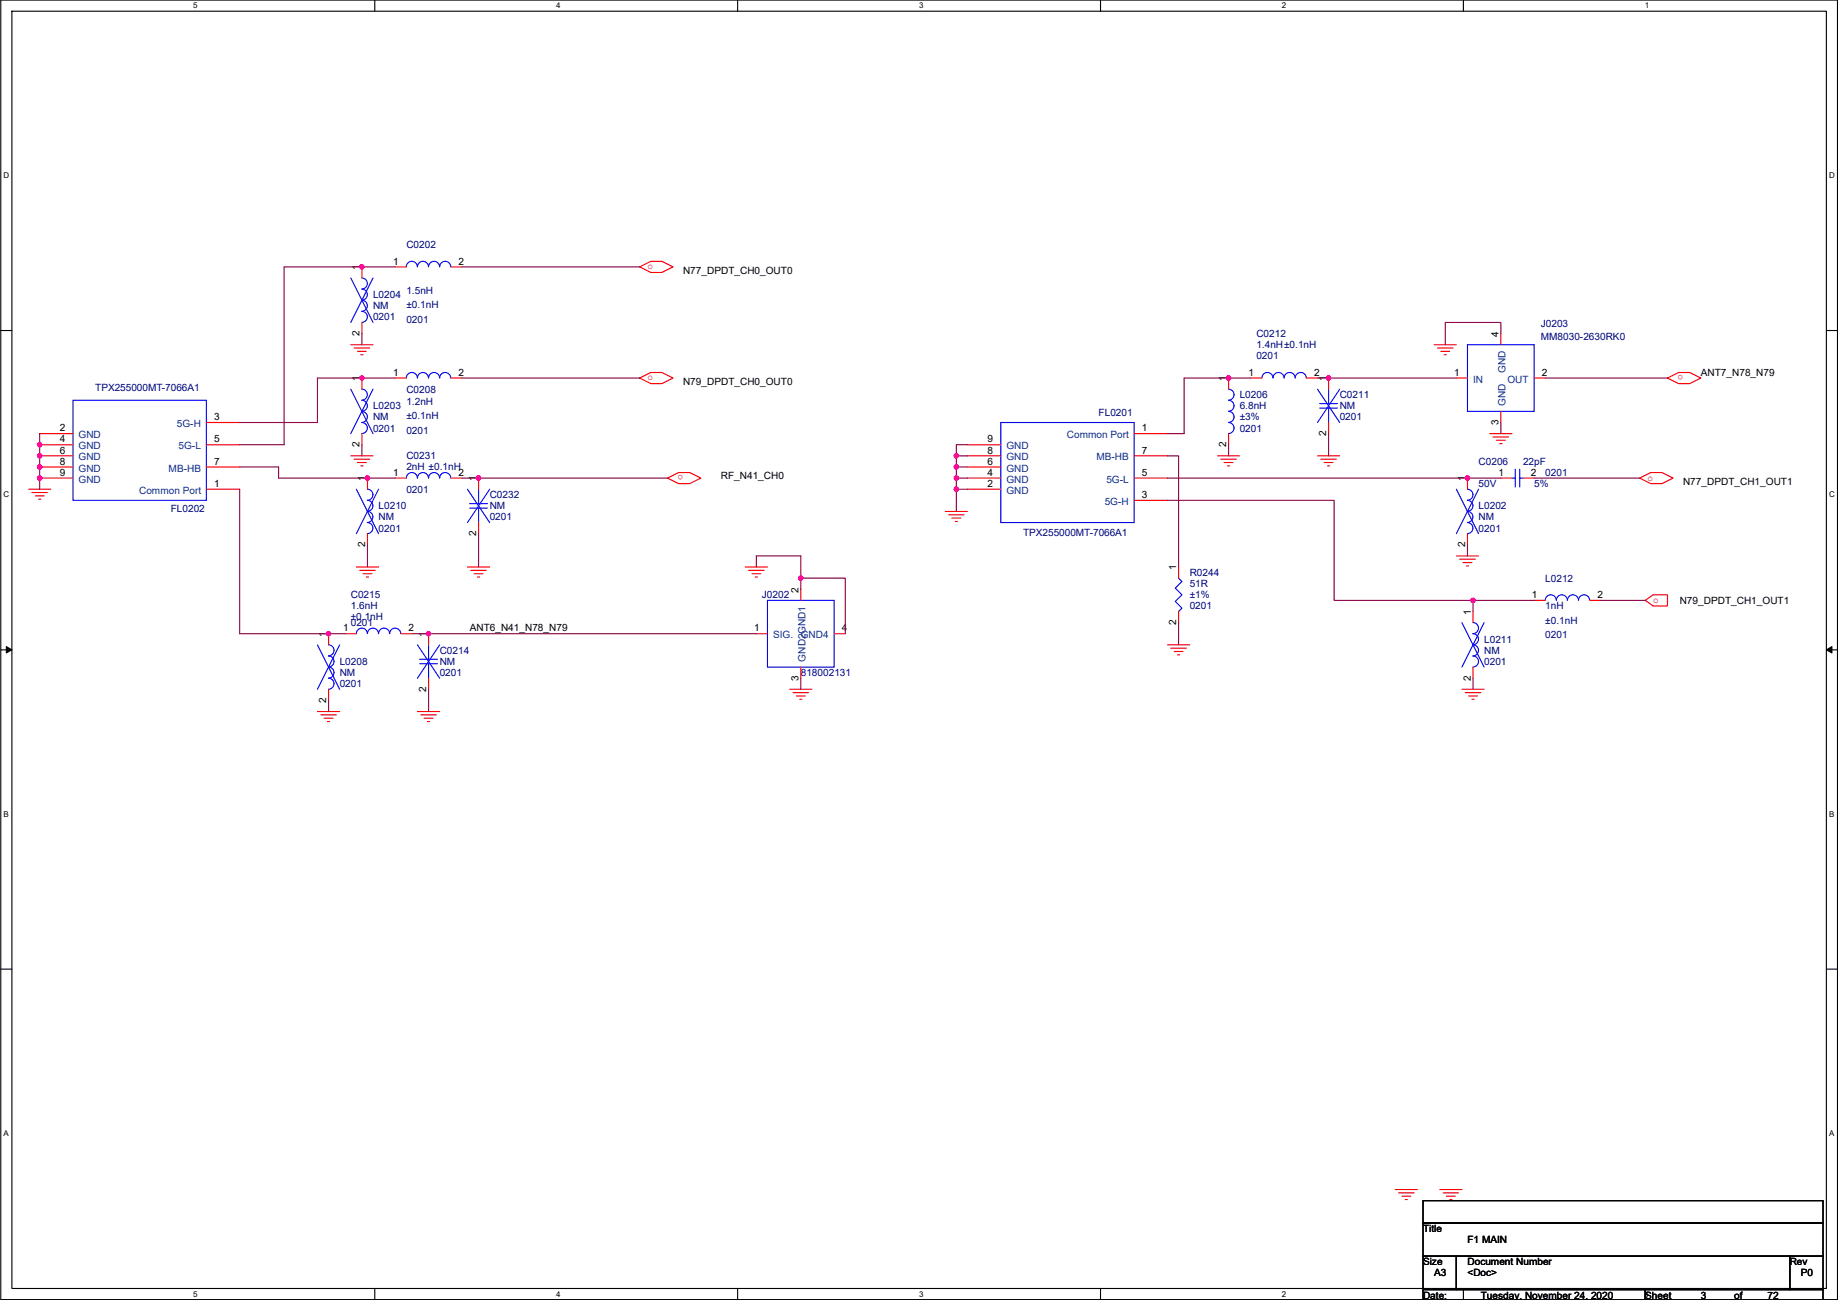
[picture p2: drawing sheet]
<svg xmlns="http://www.w3.org/2000/svg" width="420mm" height="297mm" viewBox="0 0 420 297" stroke-linecap="round" stroke-linejoin="round" font-family="sans-serif">
<path d="M.2 0h419.8v296.9h-419.8zM2.7 2.6h414.8v291.8h-414.8z" fill="none" stroke="#000" stroke-width=".25"/>
<g fill="#fff">
<path d="M44.2 .3h1v2h-1z"/>
<path d="M44.2 294.7h1v2h-1z"/>
</g>
<path d="M85.7 0v2.6M85.7 294.4v2.5" fill="none" stroke="#000" stroke-width=".25"/>
<g fill="#fff">
<path d="M127.1 .3h1v2h-1z"/>
<path d="M127.1 294.7h1v2h-1z"/>
</g>
<path d="M168.6 0v2.6M168.6 294.4v2.5" fill="none" stroke="#000" stroke-width=".25"/>
<g fill="#fff">
<path d="M210.1 .3h1v2h-1z"/>
<path d="M210.1 294.7h1v2h-1z"/>
</g>
<path d="M251.6 0v2.6M251.6 294.4v2.5" fill="none" stroke="#000" stroke-width=".25"/>
<g fill="#fff">
<path d="M293 .3h1v2h-1z"/>
<path d="M293 294.7h1v2h-1z"/>
</g>
<path d="M334.5 0v2.6M334.5 294.4v2.5" fill="none" stroke="#000" stroke-width=".25"/>
<g fill="#fff">
<path d="M376 .3h1v2h-1z"/>
<path d="M376 294.7h1v2h-1z"/>
<path d="M.8 39h1.3v2.1h-1.3z"/>
<path d="M418.1 39h1.3v2.1h-1.3z"/>
<path d="M.8 112h1.3v2h-1.3z"/>
<path d="M418.1 112h1.3v2h-1.3z"/>
</g>
<path d="M.2 75.5h2.5M417.5 75.5h2.5" fill="none" stroke="#000" stroke-width=".25"/>
<g fill="#fff">
<path d="M.8 185h1.2v2h-1.2z"/>
<path d="M418.1 185h1.2v2h-1.2z"/>
</g>
<path d="M.2 148.5h2.5M417.5 148.5h2.5" fill="none" stroke="#000" stroke-width=".25"/>
<path d="M1.4 147.7l1.3 .8-1.3 .7zM417.5 148.5l1.3-.8v1.5z" fill="#000" stroke="#000" stroke-width=".23"/>
<g fill="#fff">
<path d="M.8 257.9h1.2v2h-1.2z"/>
<path d="M418.1 257.9h1.2v2h-1.2z"/>
</g>
<path d="M.2 221.4h2.5M417.5 221.4h2.5M325.3 274.3h91.4v5.1h-91.4zM325.3 279.4h91.4v7.6h-91.4zM325.3 287h7.6v7.7h-7.6zM325.3 297v-2.3h50.8v2.3v-2.3h40.6v2.3M332.9 287h76.2v7.7h-76.2zM409.1 287h7.6v7.7h-7.6z" fill="none" stroke="#000" stroke-width=".25"/>
<g fill="none" stroke="#f00" stroke-width=".25">
<path d="M80.2 78.8h5.1M81 79.5h3.5M82.7 61v2.5M82.7 73.7v2.5M90.3 61h2.6M103 61h2.6M146.2 61l2.6-1.3h2.5l2.5 1.3-2.5 1.3h-2.5zM327.8 78.8h5.1M328.6 79.5h3.6M343.1 76.2v2.6M9.1 99.1h7.6M47.2 96.5h7.6"/>
<path d="M81.7 80.3h2M82.5 81h.5M82.7 86.4v2.5M82.7 99.1v2.5M90.3 86.4h2.6M103 86.4h2.6M146.2 86.4l2.6-1.3h2.5l2.5 1.3-2.5 1.3h-2.5zM259.3 99.1h7.6M280.8 86.4v2.5M280.8 99.1v2.5M285.9 86.4h2.6M298.6 86.4h2.6"/>
<path d="M303.7 86.4v2.5M303.7 96.5v2.6M329.4 80.3h2M330.1 81h.5M332.9 86.4h2.6M340.5 99.1h5.1M341.3 99.8h3.6M343.1 94v2.5M350.7 86.4h2.5M381.2 86.4l2.5-1.3h2.6l2.5 1.3-2.5 1.3h-2.6zM6.5 111.8h5.1M7.3 112.5h3.5"/>
<path d="M8.1 113.3h2M8.8 114.1h.5M9.1 101.6h7.6M9.1 104.2h7.6M9.1 106.7h7.6M9.1 109.2h7.6M47.2 106.7h7.6M47.2 111.8h7.6M47.2 101.6h7.6M80.2 104.2h5.1M81 104.9h3.5M81.7 105.7h2"/>
<path d="M82.5 106.4h.5M84 109.2v2.6M90.3 109.2h2.6M103 109.2h2.6M109.4 109.2v2.6M109.4 119.4v2.5M152.6 109.2l2.5-1.2h2.6l2.5 1.2-2.5 1.3h-2.6zM216.1 116.9h5.1M216.8 117.6h3.6M217.6 118.4h2M218.4 119.1h.5M221.2 111.8h7.6"/>
<path d="M221.2 109.2h7.6M221.2 106.7h7.6M221.2 104.2h7.6M221.2 101.6h7.6M259.3 104.2h7.6M259.3 109.2h7.6M259.3 114.3h7.6M278.3 104.2h5.1M279.1 104.9h3.5M279.8 105.7h2.1M280.6 106.4h.5M301.2 104.2h5"/>
<path d="M301.9 104.9h3.6M302.7 105.7h2M303.5 106.4h.5M335.5 109.2v2.6M342.1 100.6h2M342.8 101.4h.5M343.1 109.2h2.5M348.2 109.2h2.5M374.8 109.2l2.6-1.2h2.5l2.5 1.2-2.5 1.3h-2.5zM81.5 129.6h5M82.2 130.3h3.6M83 131.1h2"/>
<path d="M83.7 131.8h.6M84 121.9v2.6M106.9 129.6h5M107.6 130.3h3.6M108.4 131.1h2M109.1 131.8h.6M170.4 129.6h5M171.1 130.3h3.6M171.9 131.1h2M172.6 131.8h.6M183.1 134.6v2.6M269.4 129.6v2.5"/>
<path d="M269.4 139.7v2.6M332.9 127h5.1M333.7 127.8h3.5M334.4 128.5h2.1M335.2 129.3h.5M335.5 121.9v2.6M336.7 139.7v2.6M350.7 137.2h2.5M363.4 137.2h2.5M376.1 137.2l1.8-1.3h3.3v2.6h-3.3zM75.1 144.8v2.5M75.1 157.5v2.5"/>
<path d="M78.9 144.8h2.6M91.6 144.8h2.6M98 144.8v2.5M98 155v2.5M172.9 144.8h2.5M180.5 157.5h5.1M181.3 158.3h3.5M182 159h2.1M182.8 159.8h.5M183.1 152.4v2.6M190.7 144.8h2.5M266.9 147.3h5.1"/>
<path d="M267.6 148.1h3.6M268.4 148.9h2M269.2 149.6h.5M334.2 157.5h5.1M335 158.3h3.5M335.7 159h2M336.5 159.8h.5M336.7 152.4v2.6M72.6 162.6h5M73.3 163.3h3.6M74.1 164.1h2M74.9 164.9h.5"/>
<path d="M95.4 162.6h5.1M96.2 163.3h3.5M97 164.1h2M97.7 164.9h.5M318.9 271.8h5.1M319.7 272.6h3.6M320.5 273.3h2M321.2 274.1h.5M329.1 271.8h5.1M329.9 272.6h3.5M330.6 273.3h2.1M331.4 274.1h.5"/>
</g>
<g fill="none" stroke="#00f" stroke-width=".25">
<path d="M80.2 63.5l5.1 10.2M82.7 63.5a1.26 1.26 0 0 1 1.3 1.3 1.26 1.26 0 0 1-1.3 1.2 1.27 1.27 0 0 1 1.3 1.3 1.27 1.27 0 0 1-1.3 1.3 1.27 1.27 0 0 1 1.3 1.3 1.27 1.27 0 0 1-1.3 1.2M82.7 71.1a1.26 1.26 0 0 1 1.3 1.3 1.26 1.26 0 0 1-1.3 1.3M85.3 63.5l-5.1 10.2M95.4 61a1.26 1.26 0 0 0-1.3-1.3 1.26 1.26 0 0 0-1.2 1.3M100.5 61a1.27 1.27 0 0 0-1.3-1.3 1.27 1.27 0 0 0-1.3 1.3 1.26 1.26 0 0 0-1.2-1.3 1.26 1.26 0 0 0-1.3 1.3M103 61a1.26 1.26 0 0 0-1.2-1.3 1.26 1.26 0 0 0-1.3 1.3M335.5 78.8h15.2v15.2h-15.2zM16.7 91.5h30.5v22.8h-30.5zM80.2 88.9l5.1 10.2M82.7 88.9a1.26 1.26 0 0 1 1.3 1.3 1.26 1.26 0 0 1-1.3 1.2 1.27 1.27 0 0 1 1.3 1.3 1.27 1.27 0 0 1-1.3 1.3M82.7 94a1.26 1.26 0 0 1 1.3 1.3 1.26 1.26 0 0 1-1.3 1.2 1.27 1.27 0 0 1 1.3 1.3 1.27 1.27 0 0 1-1.3 1.3"/>
<path d="M85.3 88.9l-5.1 10.2M95.4 86.4a1.26 1.26 0 0 0-1.3-1.3 1.26 1.26 0 0 0-1.2 1.3M100.5 86.4a1.27 1.27 0 0 0-1.3-1.3 1.27 1.27 0 0 0-1.3 1.3 1.26 1.26 0 0 0-1.2-1.3 1.26 1.26 0 0 0-1.3 1.3M103 86.4a1.26 1.26 0 0 0-1.2-1.3 1.26 1.26 0 0 0-1.3 1.3M228.8 96.5h30.5v22.9h-30.5zM280.8 88.9a1.26 1.26 0 0 1 1.3 1.3 1.26 1.26 0 0 1-1.3 1.2 1.27 1.27 0 0 1 1.3 1.3 1.27 1.27 0 0 1-1.3 1.3M280.8 94a1.26 1.26 0 0 1 1.3 1.3 1.26 1.26 0 0 1-1.3 1.2 1.27 1.27 0 0 1 1.3 1.3 1.27 1.27 0 0 1-1.3 1.3M293.5 86.4a1.27 1.27 0 0 0-1.2-1.3 1.27 1.27 0 0 0-1.3 1.3 1.26 1.26 0 0 0-1.3-1.3 1.26 1.26 0 0 0-1.2 1.3M298.6 86.4a1.27 1.27 0 0 0-1.3-1.3 1.27 1.27 0 0 0-1.2 1.3 1.26 1.26 0 0 0-1.3-1.3 1.26 1.26 0 0 0-1.3 1.3M301.2 88.9l5 7.6M301.7 92.2h4M301.7 93.2h4"/>
<path d="M303.7 88.9v3.3M303.7 93.2v3.3M306.2 88.9l-5 7.6M81.5 111.8l5 10.1M84 111.8a1.26 1.26 0 0 1 1.2 1.2 1.26 1.26 0 0 1-1.2 1.3 1.27 1.27 0 0 1 1.2 1.3 1.27 1.27 0 0 1-1.2 1.2M84 116.9a1.26 1.26 0 0 1 1.2 1.2 1.26 1.26 0 0 1-1.2 1.3 1.27 1.27 0 0 1 1.2 1.3 1.27 1.27 0 0 1-1.2 1.2M86.5 111.8l-5 10.1M92.9 109.2a1.26 1.26 0 0 1 1.2-1.2 1.26 1.26 0 0 1 1.3 1.2M95.4 109.2a1.26 1.26 0 0 1 1.3-1.2 1.26 1.26 0 0 1 1.2 1.2 1.27 1.27 0 0 1 1.3-1.2 1.27 1.27 0 0 1 1.3 1.2M100.5 109.2a1.26 1.26 0 0 1 1.3-1.2 1.26 1.26 0 0 1 1.2 1.2M106.9 111.8l5 7.6M107.4 115.1h4"/>
<path d="M107.4 116.1h4M109.4 111.8v3.3M109.4 116.1v3.3M111.9 111.8l-5 7.6M332.9 111.8l5.1 10.1M335.4 111.8a1.26 1.26 0 0 1 1.3 1.2 1.26 1.26 0 0 1-1.3 1.3 1.27 1.27 0 0 1 1.3 1.3 1.27 1.27 0 0 1-1.3 1.2M335.4 116.9a1.26 1.26 0 0 1 1.3 1.2 1.26 1.26 0 0 1-1.3 1.3 1.27 1.27 0 0 1 1.3 1.3 1.27 1.27 0 0 1-1.3 1.2M338 111.8l-5.1 10.1M345.6 109.2h.8M346.4 107.2v4.1M347.4 107.2v4.1M347.4 109.2h.8"/>
<path d="M175.4 137.2h15.3v15.2h-15.3zM269.4 132.1l.8 .8-1.5 1.5 1.5 1.5-1.5 1.5 1.5 1.6-.8 .7M353.2 137.2a1.26 1.26 0 0 1 1.3-1.3 1.26 1.26 0 0 1 1.3 1.3 1.27 1.27 0 0 1 1.2-1.3 1.27 1.27 0 0 1 1.3 1.3 1.27 1.27 0 0 1 1.3-1.3 1.27 1.27 0 0 1 1.2 1.3 1.27 1.27 0 0 1 1.3-1.3 1.27 1.27 0 0 1 1.3 1.3M72.6 147.3l5 10.2M75.1 147.3a1.26 1.26 0 0 1 1.3 1.3 1.26 1.26 0 0 1-1.3 1.3M75.1 149.9a1.26 1.26 0 0 1 1.3 1.2 1.26 1.26 0 0 1-1.3 1.3 1.27 1.27 0 0 1 1.3 1.3 1.27 1.27 0 0 1-1.3 1.2M75.1 155a1.26 1.26 0 0 1 1.3 1.2 1.26 1.26 0 0 1-1.3 1.3M77.6 147.3l-5 10.2M81.5 144.8a1.26 1.26 0 0 1 1.2-1.3 1.26 1.26 0 0 1 1.3 1.3M84 144.8a1.26 1.26 0 0 1 1.3-1.3 1.26 1.26 0 0 1 1.2 1.3 1.27 1.27 0 0 1 1.3-1.3 1.27 1.27 0 0 1 1.3 1.3M89.1 144.8a1.26 1.26 0 0 1 1.2-1.3 1.26 1.26 0 0 1 1.3 1.3M95.4 147.3l5.1 7.7"/>
<path d="M95.9 150.6h4.1M95.9 151.7h4.1M98 147.3v3.3M98 151.7v3.3M100.5 147.3l-5.1 7.7M334.2 142.3l5.1 10.1M336.7 142.3a1.26 1.26 0 0 1 1.3 1.2 1.26 1.26 0 0 1-1.3 1.3M336.7 144.8a1.26 1.26 0 0 1 1.3 1.3 1.26 1.26 0 0 1-1.3 1.2 1.27 1.27 0 0 1 1.3 1.3 1.27 1.27 0 0 1-1.3 1.3M336.7 149.9a1.26 1.26 0 0 1 1.3 1.2 1.26 1.26 0 0 1-1.3 1.3M339.3 142.3l-5.1 10.1"/>
</g>
<g fill="none" stroke="#800040" stroke-width=".25">
<path d="M82.7 76.2v2.6M90.3 61h-25.4v40.6h-10.1M105.6 61h40.6M343.1 76.2v-2.5h-12.7v5.1M9.1 99.1v12.7M90.3 86.4h-17.7v10.1h-17.8M105.6 86.4h40.6M285.9 86.4h-15.2v12.7h-3.8M301.2 86.4h31.7M303.7 99.1v5.1M343.1 96.5v2.6M353.2 86.4h28"/>
<path d="M54.8 111.8v33h24.1M54.8 106.7h8.9v2.5h26.6M82.7 101.6v2.6M105.6 109.2h47M218.6 104.2v2.5M218.6 106.7v2.5M218.6 109.2v2.6M218.6 111.8v5.1M218.6 104.2h2.6M218.6 106.7h2.6M218.6 109.2h2.6M218.6 111.8h2.6"/>
<path d="M221.2 101.6h-2.6v2.6M266.9 109.2h76.2M266.9 114.3h38.1v22.9h31.7M266.9 104.2h2.5v25.4M280.8 101.6v2.6M350.7 109.2h24.1M84 124.5v5.1M109.4 121.9v7.7M172.9 129.6v-2.6h10.2v5.1M183.1 132.1h10.1v12.7M183.1 132.1v2.5M335.5 124.5v2.5"/>
<path d="M336.7 137.2h14M336.7 137.2v2.5M365.9 137.2h10.2M94.2 144.8h78.7M98 157.5v5.1M183.1 155v2.5M269.4 142.3v5M336.7 155v2.5M75.1 160v2.6"/>
</g>
<g fill="#f0f" stroke="#f0f" stroke-width=".25">
<circle cx="82.7" cy="61" r=".5"/>
<circle cx="82.7" cy="86.4" r=".5"/>
<circle cx="9.1" cy="101.6" r=".5"/>
<circle cx="75.1" cy="144.8" r=".5"/>
<circle cx="218.6" cy="106.7" r=".5"/>
<circle cx="218.6" cy="104.1" r=".5"/>
<circle cx="218.6" cy="109.2" r=".5"/>
<circle cx="218.6" cy="111.8" r=".5"/>
<circle cx="280.8" cy="86.4" r=".5"/>
<circle cx="9.1" cy="106.7" r=".5"/>
<circle cx="9.1" cy="104.1" r=".5"/>
<circle cx="9.1" cy="109.2" r=".5"/>
<circle cx="303.7" cy="86.4" r=".5"/>
<circle cx="109.4" cy="109.2" r=".5"/>
<circle cx="84" cy="109.2" r=".5"/>
<circle cx="335.4" cy="109.2" r=".5"/>
<circle cx="336.7" cy="137.2" r=".5"/>
<circle cx="183" cy="132.1" r=".5"/>
<circle cx="98" cy="144.8" r=".5"/>
</g>
<g font-size="2.3" fill="#000080">
<text x="92.9" y="56.7">C0202</text>
<text x="85.3" y="68.1">L0204</text>
<text x="85.3" y="70.7">NM</text>
<text x="92.9" y="67.1">1.5nH</text>
<text x="92.9" y="70.4">±0.1nH</text>
<text x="85.3" y="73.2">0201</text>
<text x="92.9" y="73.7">0201</text>
<text x="287.2" y="77">C0212</text>
<text x="352.2" y="74.7">J0203</text>
<text x="352.2" y="77.8">MM8030-2630RK0</text>
<text x="287.2" y="79.5">1.4nH±0.1nH</text>
<text x="287.2" y="82.1">0201</text>
<text x="21.8" y="89.5">TPX255000MT-7066A1</text>
<text x="92.9" y="89.7">C0208</text>
<text x="85.3" y="93.5">L0203</text>
<text x="92.9" y="92.5">1.2nH</text>
<text x="92.9" y="95.8">±0.1nH</text>
<text x="251.1" y="95">FL0201</text>
<text x="283.4" y="91">L0206</text>
<text x="283.4" y="93.5">6.8nH</text>
<text x="306.2" y="91">C0211</text>
<text x="306.2" y="93.5">NM</text>
<text x="85.3" y="96.1">NM</text>
<text x="85.3" y="98.6">0201</text>
<text x="92.9" y="99.1">0201</text>
<text x="283.4" y="96.1">±3%</text>
<text x="283.4" y="98.6">0201</text>
<text x="306.2" y="96.1">0201</text>
<text x="92.9" y="104.9">C0231</text>
<text x="92.9" y="107.5">2nH ±0.1nH</text>
<text x="338" y="106.2">C0206</text>
<text x="348.2" y="106.2">22pF</text>
<text x="92.9" y="112.6">0201</text>
<text x="111.9" y="113.8">C0232</text>
<text x="338" y="111.3">50V</text>
<text x="350.7" y="111.3">5%</text>
<text x="353.2" y="108.8">0201</text>
<text x="39" y="116.9">FL0202</text>
<text x="86.5" y="116.4">L0210</text>
<text x="86.5" y="118.9">NM</text>
<text x="111.9" y="116.4">NM</text>
<text x="111.9" y="118.9">0201</text>
<text x="338" y="116.4">L0202</text>
<text x="338" y="118.9">NM</text>
<text x="86.5" y="121.5">0201</text>
<text x="233.9" y="122.5">TPX255000MT-7066A1</text>
<text x="338" y="121.5">0201</text>
<text x="272" y="131.6">R0244</text>
<text x="80.2" y="136.7">C0215</text>
<text x="174.2" y="136.7">J0202</text>
<text x="272" y="134.2">51R</text>
<text x="272" y="136.7">±1%</text>
<text x="353.2" y="132.9">L0212</text>
<text x="80.2" y="139.2">1.6nH</text>
<text x="80.2" y="141.8">±0.1nH</text>
<text x="80.2" y="143">0201</text>
<text x="272" y="139.2">0201</text>
<text x="353.2" y="139.2">1nH</text>
<text x="353.2" y="142.5">±0.1nH</text>
<text x="100.5" y="149.4">C0214</text>
<text x="339.3" y="146.9">L0211</text>
<text x="339.3" y="149.4">NM</text>
<text x="353.2" y="145.8">0201</text>
<text x="77.6" y="151.9">L0208</text>
<text x="77.6" y="154.5">NM</text>
<text x="100.5" y="151.9">NM</text>
<text x="100.5" y="154.5">0201</text>
<text x="183.1" y="154.5">818002131</text>
<text x="339.3" y="151.9">0201</text>
<text x="77.6" y="157">0201</text>
</g>
<g font-size="2.3">
<text x="82.2" y="61.7" transform="rotate(-90 82.2 61.7)">1</text>
<text x="89.8" y="60.5">1</text>
<text x="104.8" y="60.5">2</text>
<text x="156.1" y="62.5">N77_DPDT_CH0_OUT0</text>
<text x="82.2" y="76.8" transform="rotate(-90 82.2 76.8)">2</text>
<text x="342.6" y="77" transform="rotate(-90 342.6 77)">4</text>
<text x="82.2" y="87.1" transform="rotate(-90 82.2 87.1)">1</text>
<text x="89.8" y="85.9">1</text>
<text x="104.8" y="85.9">2</text>
<text x="156.1" y="87.9">N79_DPDT_CH0_OUT0</text>
<text x="280.3" y="87.1" transform="rotate(-90 280.3 87.1)">1</text>
<text x="285.4" y="85.9">1</text>
<text x="300.4" y="85.9">2</text>
<text x="303.2" y="87.1" transform="rotate(-90 303.2 87.1)">1</text>
<text x="332.4" y="85.9">1</text>
<text x="352.5" y="85.9">2</text>
<text x="388.8" y="85.9">ANT7_N78_N79</text>
<text x="13.6" y="98.6">2</text>
<text x="13.6" y="101.1">4</text>
<text x="48.9" y="96">3</text>
<text x="48.9" y="101.1">5</text>
<text x="225.7" y="101.1">9</text>
<text x="261" y="98.6">1</text>
<text x="303.2" y="99.6" transform="rotate(-90 303.2 99.6)">2</text>
<text x="342.6" y="97.1" transform="rotate(-90 342.6 97.1)">3</text>
<text x="13.6" y="103.6">6</text>
<text x="13.6" y="106.2">8</text>
<text x="48.9" y="106.2">7</text>
<text x="82.2" y="102.2" transform="rotate(-90 82.2 102.2)">2</text>
<text x="225.7" y="106.2">6</text>
<text x="225.7" y="103.6">8</text>
<text x="261" y="103.6">7</text>
<text x="280.3" y="102.2" transform="rotate(-90 280.3 102.2)">2</text>
<text x="13.6" y="108.7">9</text>
<text x="48.9" y="111.3">1</text>
<text x="83.5" y="110" transform="rotate(-90 83.5 110)">1</text>
<text x="89.8" y="108.7">1</text>
<text x="104.8" y="108.7">2</text>
<text x="108.9" y="110" transform="rotate(-90 108.9 110)">1</text>
<text x="164.8" y="109.5">RF_N41_CH0</text>
<text x="225.7" y="111.3">2</text>
<text x="225.7" y="108.7">4</text>
<text x="261" y="113.8">3</text>
<text x="261" y="108.7">5</text>
<text x="334.9" y="110" transform="rotate(-90 334.9 110)">1</text>
<text x="342.6" y="108.7">1</text>
<text x="349.9" y="108.7">2</text>
<text x="384.7" y="110.8">N77_DPDT_CH1_OUT1</text>
<text x="83.5" y="125" transform="rotate(-90 83.5 125)">2</text>
<text x="108.9" y="122.5" transform="rotate(-90 108.9 122.5)">2</text>
<text x="334.9" y="125" transform="rotate(-90 334.9 125)">2</text>
<text x="268.9" y="130.3" transform="rotate(-90 268.9 130.3)">1</text>
<text x="182.5" y="135.4" transform="rotate(-90 182.5 135.4)">2</text>
<text x="350.2" y="136.7">1</text>
<text x="365.2" y="136.7">2</text>
<text x="384" y="138">N79_DPDT_CH1_OUT1</text>
<text x="268.9" y="142.8" transform="rotate(-90 268.9 142.8)">2</text>
<text x="336.2" y="140.5" transform="rotate(-90 336.2 140.5)">1</text>
<text x="74.6" y="145.6" transform="rotate(-90 74.6 145.6)">1</text>
<text x="78.4" y="144.3">1</text>
<text x="93.4" y="144.3">2</text>
<text x="97.4" y="145.6" transform="rotate(-90 97.4 145.6)">1</text>
<text x="107.4" y="144.2">ANT6_N41_N78_N79</text>
<text x="172.4" y="144.3">1</text>
<text x="192.5" y="144.3">4</text>
<text x="182.5" y="155.5" transform="rotate(-90 182.5 155.5)">3</text>
<text x="336.2" y="155.5" transform="rotate(-90 336.2 155.5)">2</text>
<text x="74.6" y="160.6" transform="rotate(-90 74.6 160.6)">2</text>
<text x="97.4" y="158" transform="rotate(-90 97.4 158)">2</text>
<text x="325.3" y="281.5">Title</text>
<text x="335.5" y="284">F1 MAIN</text>
<text x="325.3" y="289.1">Size</text>
<text x="327.8" y="291.6">A3</text>
<text x="335.5" y="289.1">Document Number</text>
<text x="335.5" y="291.6">&lt;Doc&gt;</text>
<text x="409.1" y="289.1">Rev</text>
<text x="411.7" y="291.6">P0</text>
<text x="325.3" y="296.7">Date:</text>
<text x="338.5" y="296.7">Tuesday, November 24, 2020</text>
<text x="376.1" y="296.7">Sheet</text>
<text x="388.8" y="296.7">3</text>
<text x="396.4" y="296.7">of</text>
<text x="404" y="296.7">72</text>
</g>
<g font-size="2.3" fill="#f00">
<text x="148" y="61.5">o</text>
<text x="148" y="86.9">o</text>
<text x="384.7" y="85.7" transform="rotate(180 384.7 85.7)">o</text>
<text x="156.1" y="108.6" transform="rotate(180 156.1 108.6)">o</text>
<text x="376.6" y="109.8">o</text>
<text x="377.9" y="137.7">o</text>
</g>
<g font-size="2.3" fill="#004080">
<text x="336.7" y="87.4">IN</text>
<text x="344.1" y="85.2" transform="rotate(-90 344.1 85.2)">GND</text>
<text x="344.6" y="87.4">OUT</text>
<text x="344.1" y="92.7" transform="rotate(-90 344.1 92.7)">GND</text>
<text x="18" y="100.1">GND</text>
<text x="40.4" y="97.6">5G-H</text>
<text x="243.9" y="100.1">Common Port</text>
<text x="18" y="102.7">GND</text>
<text x="18" y="105.2">GND</text>
<text x="18" y="107.7">GND</text>
<text x="38.6" y="107.7">MB-HB</text>
<text x="40.8" y="102.7">5G-L</text>
<text x="230" y="107.7">GND</text>
<text x="230" y="105.2">GND</text>
<text x="230" y="102.7">GND</text>
<text x="250.6" y="105.2">MB-HB</text>
<text x="18" y="110.3">GND</text>
<text x="31.8" y="112.8">Common Port</text>
<text x="230" y="112.8">GND</text>
<text x="230" y="110.3">GND</text>
<text x="252.9" y="110.3">5G-L</text>
<text x="252.5" y="115.4">5G-H</text>
<text x="176.7" y="145.8">SIG.</text>
<text x="183.1" y="145.8">GND4</text>
<text x="184.1" y="151.2" transform="rotate(-90 184.1 151.2)">GND2GND1</text>
</g>
<g font-size="1.8">
<text x="44.2" y="1.9">5</text>
<text x="127.1" y="1.9">4</text>
<text x="210.1" y="1.9">3</text>
<text x="293" y="1.9">2</text>
<text x="376" y="1.9">1</text>
<text x=".8" y="40.7">D</text>
<text x="418.1" y="40.7">D</text>
<text x=".8" y="113.6">C</text>
<text x="418.1" y="113.6">C</text>
<text x=".8" y="186.6">B</text>
<text x="418.1" y="186.6">B</text>
<text x=".8" y="259.5">A</text>
<text x="418.1" y="259.5">A</text>
<text x="44.2" y="296.3">5</text>
<text x="127.1" y="296.3">4</text>
<text x="210.1" y="296.3">3</text>
<text x="293" y="296.3">2</text>
<text x="376" y="296.3">1</text>
</g>
</svg>
